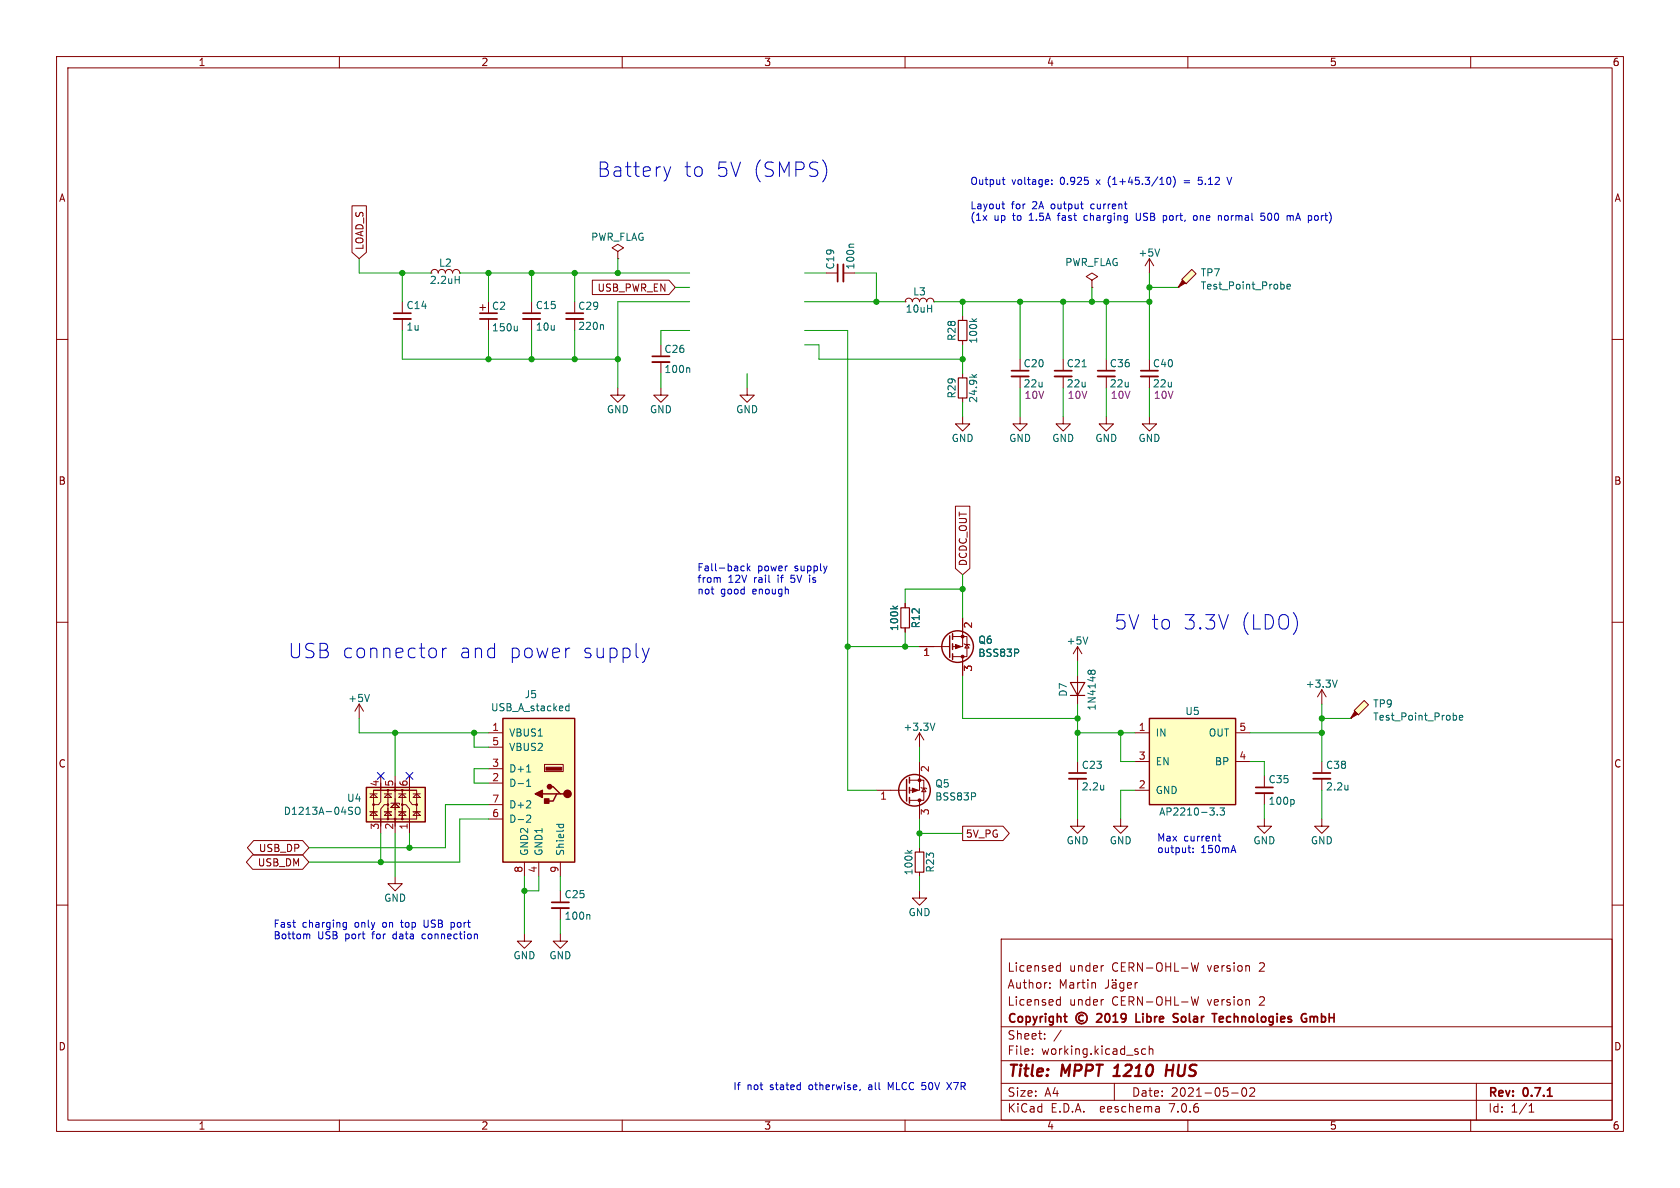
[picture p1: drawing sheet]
<svg xmlns="http://www.w3.org/2000/svg" width="297mm" height="210mm" viewBox="0 0 297 210" stroke-linecap="round" stroke-linejoin="round" font-family="sans-serif">
<g fill="none" stroke="#840000" stroke-width=".18">
<path d="M10 10h277v190h-277zM12 12h273v186h-273zM60 10v2M110 10v2M160 10v2M210 10v2M260 10v2M10 60h2M109.2 44.5l1-.7-1-.6-1 .6 1 .7v1.2M109.2 45.7h.1M149.1 48.3h2M285 60h2"/>
<path d="M109.2 68.6v1.3h1.3l-1.3 1.2-1.3-1.2h1.3M116.8 68.6v1.3h1.3l-1.3 1.2-1.2-1.2h1.2M10 110h2M160 106.7v.7M160 111v.8M162.6 114.3h5.3M168.4 112.5h2.5v3.6h-2.5M170.2 109.2v5.1h-1.8M170.2 116.1v3.3M170.4 113.8l.2 .1h.7l.1 .1M170.9 113.9l.4 .7h-.7zM190.5 114.3v2.5"/>
<path d="M190.5 119.4v5.1M190.5 114.3l-.8 1.3M190.5 114.3l.8 1.3M285 110h2M63.5 124.5l-.8 1.2M63.5 124.5v2.5M63.5 124.5l.8 1.2M66 139.7h7.7v5.1h-7.7zM67.3 138.4v3.3l-.4 .5h-.9M67.3 137.2v2.5M68.6 139.7v5.1M69.8 137.2v10.1"/>
<path d="M71.1 139.7v5.1M72.4 138.4v3.2l.5 .6h.9M72.4 137.2v2.5M86.4 129.5h2.5M86.4 138.4h2.5M86.4 135.9h2.5M86.4 132.1h2.5M96.3 135.1h3.3v1.3h-3.3zM154.9 139.7h5.4M160.8 137.9h2.5v3.6h-2.5M162.6 134.6v5.1h-1.8M162.6 129.5l-.8 1.3"/>
<path d="M162.6 129.5v2.6M162.6 129.5l.7 1.3M162.8 139.2l.1 .1h.8l.1 .1M163.3 139.3l.4 .7h-.8zM190.5 134.6v1.9M190.5 137.7v2M233.7 121.9l-.8 1.3M233.7 121.9v2.6M233.7 121.9l.7 1.3M10 160h2M65.4 144.1l.6-.6 .7 .6zM65.4 141l.6-.7 .7 .7z"/>
<path d="M65.4 143.5h1.3M65.4 140.3h1.3M67.3 144.8v2.5M67.9 141l.7-.7 .6 .7zM67.9 143.5h1.3M67.9 140.3h1.3M68.6 143.5l.6 .6h-1.3zM68.7 142.2h-.8l-.6 .8v3.1M69.1 142h1.5v.2M69.1 142.7l.7-.7 .8 .7zM69.8 154.9v1.3h1.3l-1.3 1.3-1.2-1.3h1.2M70.5 144.1l.6-.6 .7 .6z"/>
<path d="M70.5 141l.6-.7 .7 .7zM70.5 143.5h1.3M70.5 140.3h1.3M71.1 142.2h.7l.6 .8v3.1M72.4 144.8v2.5M73 141l.7-.7 .6 .7zM73 143.5h1.3M73 140.3h1.3M73.7 143.5l.6 .6h-1.3zM86.4 144.8h2.5M86.4 142.2h2.5M92.7 152.4v2.5"/>
<path d="M95.2 152.4v2.5M99.1 152.4v2.5M99.1 157.5v1.9M162.6 157.5v1.3h1.2l-1.2 1.2-1.3-1.2h1.3M162.6 141.5v3.3M162.6 149.9v.7M162.6 154.2v.7M190.5 144.8v1.3h1.3l-1.3 1.2-1.3-1.2h1.3M285 160h2M92.7 165.1v1.3h1.3l-1.3 1.2-1.3-1.2h1.3M99.1 165.1v1.3h1.2l-1.2 1.2-1.3-1.2h1.3M99.1 160.5v2.1"/>
<path d="M177 166h108v32h-108zM185.6 174.6v.1M185.6 173.8v.1M186.9 177.6h.6M186.9 176.8h.6M186.9 171.6h.6M186.9 170.8h.6M187.5 170.2v1.5M187.5 176.2v1.5M193.5 173.7l.2 .2v.8M195 176.7h.1M195 170.7h.1"/>
<path d="M196 173.2v1.1a.48 .48 0 0 1-.6 .4M196.7 173.8h.5l.1 .9M196.7 173.2v.1M197.2 173.2v.1M197.3 174.1h-.5a.29 .29 0 0 0-.2 .3 .29 .29 0 0 0 .2 .3l.5-.1M198.7 173.8l-.5-.1-.2 .3v.4l.1 .2h.6M198.7 173.7v1.2l-.3 .3-.4-.1M199.3 174.2l.7-.1v-.3l-.5-.1-.2 .2 .1 .7h.6M200.7 173.7v1M201.1 173.7l-.3 .1-.1 .2M210.6 176.2l.4 1.5 .2-1.1 .3 1.1 .4-1.5M210.6 170.2l.4 1.5 .2-1.1 .3 1.1 .4-1.5"/>
<path d="M60 198v2M110 198v2M160 198v2M177 194.5h108M177 191.5h108M177 187.5h108M177 181.5h108M182.5 186.3v.1M182.5 185.5v.1M184.7 183.6v.1M184.7 182.8v.1M187.6 182.1l-1.3 2"/>
<path d="M197 191.5v3M202.5 185.5l-.4-.1-.3 .3v.4l.2 .2h.5M203.2 185.5l.2-.1 .3 .1 .1 .9M203.2 184.9v1.5M204.9 195.7l.1 .9M205 196.5l-.2 .1M205 196h-.2M210 198v2M217.7 193.2h1.2M219.7 192.4l.2-.1a.81 .81 0 0 1 .6 .6 .81 .81 0 0 1-.3 .8l-.2 .1a.81 .81 0 0 1-.3-1.4zM221 192.4l.5-.1 .2 .1 .1 .3-.9 1.1h.9M260 198v2"/>
<path d="M261 191.5v6.5M270.3 196.6h.9M270.3 195.5l.4-.4v1.5"/>
<circle cx="68.6" cy="139.7" r=".13"/>
<circle cx="69.8" cy="139.7" r=".13"/>
<circle cx="71.1" cy="139.7" r=".13"/>
<circle cx="66" cy="142.2" r=".13"/>
<circle cx="68.6" cy="142.2" r=".13"/>
<circle cx="68.6" cy="144.8" r=".13"/>
<circle cx="69.8" cy="144.8" r=".13"/>
<circle cx="71.1" cy="144.8" r=".13"/>
<circle cx="71.1" cy="142.2" r=".13"/>
<circle cx="73.7" cy="142.2" r=".13"/>
</g>
<g fill="none" stroke="#840000" stroke-width=".3">
<path d="M148.1 46.7v3.1M189 136.7h3M97.5 159.5h3.1M188.1 179.7h.5M191.5 179.5a.52 .52 0 0 0-.8 .5 .52 .52 0 0 0 .8 .4M193.9 179.3l.6-.1 .2 .1 .1 .3-1 1.1h1M195.5 179.3l.2-.1a.81 .81 0 0 1 .6 .6 .81 .81 0 0 1-.3 .8l-.2 .1a.81 .81 0 0 1-.3-1.4zM196.8 179.6l.4-.4v1.5M199.1 179.8l-.3 .3h-.3l-.3-.3 .1-.5 .5-.1 .2 .1a.99 .99 0 0 1-.4 1.4h-.3M200.8 179.2v1.5h.8M207.7 179.9l.4 .1 .2 .4-.3 .3h-.4M207.7 179.2l.6 .1"/>
<path d="M216.3 179.9l-.2-.2h-.3l-.2 .2v.7h.6M231.6 179.8l.5-.1 .2 .2M231.6 179.7v1M232.3 179.9v.8M232.7 179.7l-.4 .1v.1M188.5 180.7h.1M196.8 180.7h.8M216.3 180l-.7 .2M273.6 193.8h.8"/>
<circle cx="191.2" cy="180" r="1"/>
</g>
<path d="M196.8 190.2h1.2M197.4 188.5l-.4 .3M206.2 189.2h1.1M206.3 188.2l-.2 2" fill="none" stroke="#840000" stroke-width=".4"/>
<g fill="none" stroke="#006464" stroke-width=".18">
<path d="M150.9 43.2h-.6l-.2 .1M157.8 107.1l.5 .5M158.7 107.1l-.5 .4M180 114.9v.4M192.3 112.6l-.4 1.3M192.9 119l-.1 .1M192.9 118.7l-.2-.2h-.2l-.2 .2 .1 .4M192.9 118.7l.2-.2h.4l.1 .2v.4M192.9 118.7v.3M192.9 119l.1 .1M65.3 122.8l-.4 1.2M93.1 139h.7"/>
<path d="M93.1 138.1l.4-.4v1.3M93.1 136.5h.7M100.1 125.5l.1 .1h.4M100.6 124.4v1.2M100.6 124.9l-.4-.1-.1 .1M165.3 127.8l-.4 1.3M195.1 138.8v.8M195.1 139.5v.1M236.4 120.2l-.4 1.3M61.8 142.7l.5 .1M62.1 143.4l.2 .2-.2 .4M62.9 142.9l.2-.2a.43 .43 0 0 1 .6 .4v.4a.42 .42 0 0 1-.5 .5 .42 .42 0 0 1-.4-.5z"/>
<path d="M93.3 144.1l.4 .1 .1 .3-.8 .9h.8M93.7 141.6l.1 .2v.3l-.8 .7h.8M98.4 145.7h1.2M98.9 145.7l-.1 .4M99.6 145.7v.4M160.4 150.3l.5 .5M161.2 150.3l-.4 .4M172.4 140.3v.4M104.1 161.7l.2 .1v.7"/>
</g>
<path d="M149.1 46.7v3.1M189 137.7h3M97.5 160.5h3.1" fill="none" stroke="#840000" stroke-width=".33"/>
<path d="M159.3 107.4h1.5v3.6h-1.5zM189.2 120.7h2.6l-1.3 2.2zM189.2 122.9h2.6M161.8 150.6h1.5v3.6h-1.5z" fill="none" stroke="#840000" stroke-width=".2"/>
<g fill="none" stroke="#840000" stroke-width=".25">
<path d="M167.9 112.4v3.8M168.4 112v1M168.4 113.8v1M168.4 115.6v1M64.8 139.2h10.4v6.1h-10.4zM88.9 127h12.7v25.4h-12.7zM97.2 139.1h.6l1.3 1.2h.6M160.3 137.8v3.8M160.8 137.4v1M160.8 139.2v1M95.9 140.3h2.5M99.1 140.3h-.7l-.6 1.3h-1.3"/>
<path d="M160.8 141v1"/>
<circle cx="169.3" cy="114.3" r="2.79"/>
<circle cx="161.7" cy="139.7" r="2.79"/>
</g>
<g fill="#840000" stroke="#840000" stroke-width=".18">
<path d="M168.9 113.9l1 .4-1 .4z"/>
<path d="M96.5 135.6h2.8v.5h-2.8z"/>
<path d="M161.3 139.3l1 .4-1 .4z"/>
<circle cx="170.2" cy="112.5" r=".25"/>
<circle cx="170.2" cy="116.1" r=".25"/>
<circle cx="162.6" cy="137.9" r=".25"/>
<circle cx="162.6" cy="141.5" r=".25"/>
</g>
<g fill="#ffffc2" stroke="#ffffc2" stroke-width=".18">
<path d="M64.8 139.2h10.4v6.1h-10.4z"/>
<path d="M88.9 127h12.7v25.4h-12.7z"/>
</g>
<g fill="#840000" stroke="#840000" stroke-width=".25">
<path d="M96.3 141.2h.7v.8h-.7z"/>
<path d="M94.6 140.3l1.3-.6v1.3z"/>
<circle cx="100.3" cy="140.3" r=".63"/>
<circle cx="97.2" cy="139.1" r=".38"/>
</g>
<path d="M239.4 125.6l1.8-1.8 .7 .8-1.7 1.8z" fill="#ffffc2"/>
<path d="M239.5 125.7l.5 .5-1.2 .8z" fill="#840000" stroke="#840000" stroke-width=".18"/>
<g fill="none" stroke="#840000" stroke-width=".18">
<path d="M160 53.3a.64 .64 0 0 1 .7-.6 .64 .64 0 0 1 .6 .6 .64 .64 0 0 1 .6-.6 .64 .64 0 0 1 .7 .6 .64 .64 0 0 1 .6-.6 .64 .64 0 0 1 .6 .6 .64 .64 0 0 1 .7-.6 .64 .64 0 0 1 .6 .6M160 53.3h.1M165.1 53.3h.1M170.2 55.9v.7M116.8 64v2M132.1 68.6v1.3h1.2l-1.2 1.2-1.3-1.2h1.3M170.2 60.2v.8M200.7 129.5h2.5M200.7 139.7h2.5M200.7 134.6h2.5M218.4 129.5h2.6M218.4 134.6h2.6"/>
<path d="M223.5 137.2v1.9M233.7 134.6v1.9M233.7 137.7v2M238.8 127h.1M239.4 125.6l1.8-1.8 .7 .8-1.7 1.8zM198.1 144.8v1.3h1.3l-1.3 1.2-1.3-1.2h1.3M223.5 140.2v2M233.7 144.8v1.3h1.2l-1.2 1.2-1.3-1.2h1.3"/>
</g>
<path d="M171.8 56.3l.5 .5M172.7 56.3l-.5 .4M121.8 65l.1 .2v.7M238.3 138.8v.8M238.3 139.5l-.1 .1M257.3 126.5l.2 .2v.4l-.2 .2M258 126.9l.6-.1-.1-.3h-.3l-.2 .1 .1 .6h.4M215.2 144v.1M215.7 142.8h.8l-.4 .5 .3 .1v.6l-.2 .1-.5-.1M228.6 141.3l.2 .3v.3l-.2 .3" fill="none" stroke="#006464" stroke-width=".18"/>
<path d="M169.4 56.6h1.5v3.6h-1.5z" fill="none" stroke="#840000" stroke-width=".2"/>
<path d="M203.2 127h15.2v15.2h-15.2z" fill="#ffffc2" stroke="#ffffc2" stroke-width=".18"/>
<path d="M203.2 127h15.2v15.2h-15.2z" fill="none" stroke="#840000" stroke-width=".25"/>
<path d="M115.3 64h3.1M232.2 137.7h3M222 140.2h3" fill="none" stroke="#840000" stroke-width=".33"/>
<path d="M115.3 63h3.1M222 139.2h3M232.2 136.7h3" fill="none" stroke="#840000" stroke-width=".3"/>
<path d="M208.9 49.4l1.8-1.8 .8 .8-1.8 1.8z" fill="#ffffc2"/>
<path d="M209 49.5l.5 .5-1.2 .8z" fill="#840000" stroke="#840000" stroke-width=".18"/>
<g fill="none" stroke="#840000" stroke-width=".18">
<path d="M62.2 36.4h2.6v8.2l-1.3 1.1-1.3-1.1zM71.1 53.3v1.9M71.1 56.4v2M76.2 48.3a.64 .64 0 0 1 .6-.7 .64 .64 0 0 1 .7 .7 .64 .64 0 0 1 .6-.7 .64 .64 0 0 1 .6 .7 .64 .64 0 0 1 .7-.7 .64 .64 0 0 1 .6 .7 .64 .64 0 0 1 .6-.7 .64 .64 0 0 1 .7 .7M76.2 48.3h.1M81.3 48.3h.1M84.8 54.4h1.1M85.3 53.8v1.1M86.4 56.4v2M94 53.3v1.9M94 56.4v2M101.6 56.4v2"/>
<path d="M104.7 49.5h13.6l1.1 1.3-1.1 1.3h-13.6zM193 49.5l1.1-.6-1.1-.6-1 .6 1 .6v1.3M193 50.8h.1M203.2 45.7l-.8 1.3M203.2 45.7v2.6M203.2 45.7l.8 1.3M208.3 50.8h.1M208.9 49.4l1.8-1.8 .8 .8-1.8 1.8zM170.2 73.7v1.2h1.2l-1.2 1.3-1.3-1.3h1.3M170.2 66v.8M170.2 70.4v.7M180.3 73.7v1.2h1.3l-1.3 1.3-1.2-1.3h1.2"/>
<path d="M180.3 66.5v2.1M188 73.7v1.2h1.2l-1.2 1.3-1.3-1.3h1.3M188 66.5v2.1M195.6 73.7v1.2h1.2l-1.2 1.3-1.3-1.3h1.3M195.6 66.5v2.1M203.2 73.7v1.2h1.3l-1.3 1.3-1.3-1.3h1.3M203.2 66.5v2.1M168.9 89.5h2.6v11l-1.3 1.1-1.3-1.1zM160 106.7v.7M160 111v.8M162.6 114.3h2.5M170.2 109.2v2.6"/>
<path d="M170.2 116.8v2.6M44.7 151.1h8.8l1.1 1.3-1.1 1.3h-8.8l-1.1-1.3zM44.8 148.6h8.7l1.1 1.3-1.1 1.2h-8.7l-1.1-1.2zM170.2 146h7.1l1.1 1.3-1.1 1.3h-7.1zM223.5 144.8v1.3h1.3l-1.3 1.2-1.3-1.2h1.3"/>
</g>
<g fill="none" stroke="#006464" stroke-width=".18">
<path d="M80.5 49.4h.7M81.2 48.8v1.3M91.5 57.6v.9M91.5 58.4l-.2 .1M106.5 57.4l.2 .2v.6M205 44l-.4 1.3M226.8 50.3l.2 .2v.4l-.2 .2M227.5 50.7l.6-.1v-.3h-.4l-.2 .1 .1 .6h.5M171.8 66.2l.5 .5M172.7 66.2l-.5 .4M191.3 64.8h.7M157.8 107.1l.5 .5"/>
<path d="M158.7 107.1l-.5 .4M180 114.9v.4"/>
</g>
<path d="M169.4 66.8h1.5v3.6h-1.5z" fill="none" stroke="#840000" stroke-width=".2"/>
<path d="M69.6 56.4h3M92.5 56.4h3M100.1 56.4h3M178.8 66.5h3.1M186.4 66.5h3.1M194.1 66.5h3M201.7 66.5h3" fill="none" stroke="#840000" stroke-width=".33"/>
<path d="M69.6 55.4h3M84.8 56.4h3.1M84.8 55.4h3.1M92.5 55.4h3M100.1 55.4h3M178.8 65.5h3.1M186.4 65.5h3.1M194.1 65.5h3M201.7 65.5h3" fill="none" stroke="#840000" stroke-width=".3"/>
<g fill="none" stroke="#0000c2" stroke-width=".18">
<path d="M117.4 29.5l.6 1.7M118 31.2l-.3 .6M118.6 29.5l-.6 1.7M177.1 36.1h.5M177.2 31.8h.5M177.3 36.7l.3 .2M177.4 31.3v1.1l.3 .2M185.9 32.5v.1M185.9 31.8v.1M191.9 38.1l-.3 .3v.3l.3 .3M200.9 37.7v1l.2 .3h.3M205.8 38.1l.4 .1"/>
<path d="M206.2 38.8l-.4 .2M206.4 31.5l.2-.2a.68 .68 0 0 1 .4 .7 .68 .68 0 0 1-.4 .6l-.2-.1-.1-.4zM207.4 31.2a1.46 1.46 0 0 1 0 1.9M209.3 31.9h1M209.3 32.3h1M211 38.2l.2-.1 .4 .1v.5l-.1 .2-.3 .1-.2-.2zM211.8 32.5l.5 .1M212.5 31.3h-.6l-.1 .6 .5-.1M215.8 38.1l.1 .2v.7M216.9 31.3l.4 1.3 .5-1.3M223.6 37.7h-.6l-.1 .6 .2-.1h.4l.1 .2v.4l-.2 .2-.5-.2M228 38.2l.1 .1"/>
<path d="M228.1 38.3l.2-.2 .3 .1v.8M228.1 38.3v.7M232.6 38.1l.3 .1M232.9 38.9l-.3 .1M132.1 99.6v1.3M77 114.8l.1 .3v.7l-.1 .2M78.2 114.6v1.7M79 114.6a.65 .65 0 0 0-.8 .5M100.5 114.6h.2M113.6 114.6l.6 1.7M114.2 116.3l-.3 .6M114.8 114.6l-.6 1.7"/>
<path d="M127.2 102.1l.1 .2v.7M131 100.7l.2 .2 .4-.1M131.6 100.1h-.4l-.2 .2M132.2 100.4l.4 .5M132.6 100.1l-.5 .4M143.1 102.1v.9M210 149.9h.5M210.3 150.7h.2M210.9 150.6v.1M210.9 149.9v.2M215.3 147.8h.5M215.5 147.4v1.1l.3 .2"/>
<path d="M54.3 165.2h.4l.1 .8M60.7 164.3h.1M60.7 163.8l.2 .1h.3M61.2 163.1v1l-.2 .2M61.2 163.1h-.3l-.2 .1M74.8 165.1l-.2 .3v.3l.2 .3M75 162.6v1.1l.2 .2M79.7 163.9h.4M80.1 163.1h-.4M84.2 165.1l.2 .2v.7M152.1 192.6l-.1 .2M157.5 192.3l-.5-.9v1.2"/>
<path d="M167.4 191.4l.8 1.2M168.2 191.4l-.8 1.2"/>
</g>
<g fill="none" stroke="#009600" stroke-width=".18">
<path d="M63.5 45.7v2.6h12.7M71.1 58.4v5.1h38.1M71.1 48.3v5M81.3 48.3h40.6M86.4 48.3v5M86.4 58.4v5.1M94 48.3v5M94 58.4v5.1M101.6 48.3v5M101.6 58.4v5.1M109.2 45.7v2.6M119.4 50.8h2.5"/>
<path d="M121.9 53.3h-12.7v15.3M121.9 58.4h-5.1v2.6M142.2 58.4h7.7v81.3h5M142.2 53.3h17.8M142.2 48.3h3.8M151.1 48.3h3.8v5M165.1 53.3h38.1M170.2 53.3v2.6M180.3 53.3v10.2M188 53.3v10.2M193 50.8v2.5M195.6 53.3v10.2"/>
<path d="M203.2 48.3v15.2M203.2 50.8h5.1M116.8 66v2.6M132.1 66v2.6M142.2 61h2.6v2.5h25.4M170.2 61v5M170.2 71.1v2.6M180.3 68.6v5.1M188 68.6v5.1M195.6 68.6v5.1M203.2 68.6v5.1M149.9 114.3h12.7"/>
<path d="M160 111.8v2.5M170.2 101.6v7.6M170.2 119.4v7.6h20.3M170.2 104.1h-10.2v2.6M190.5 116.8v2.6M63.5 127v2.5h22.9M69.8 129.5v7.7M83.8 129.5v2.6h2.6M86.4 135.9h-2.6v2.5h2.6M162.6 132.1v2.5M190.5 129.5h10.2M190.5 124.5v10.1"/>
<path d="M190.5 139.7v5.1M198.1 129.5v5.1h2.6M200.7 139.7h-2.6v5.1M221 129.5h12.7M221 134.6h2.5v2.6M233.7 127h5.1M233.7 124.5v10.1M233.7 139.7v5.1M67.3 147.3v5.1M69.8 147.3v7.6M72.4 147.3v2.6M86.4 144.8h-5.1v7.6h-26.7"/>
<path d="M86.4 142.2h-7.7v7.7h-24.1M92.7 154.9v10.2M95.2 154.9v2.6h-2.5M99.1 154.9v2.6M162.6 144.8v5.1M162.6 154.9v2.6M162.6 147.3h7.6M223.5 142.2v2.6M99.1 162.6v2.5"/>
</g>
<path d="M66.7 136.6l1.2 1.2M67.9 136.6l-1.2 1.2M71.8 136.6l1.2 1.2M73 136.6l-1.2 1.2" fill="none" stroke="#000084" stroke-width=".18"/>
<g fill="#009600" stroke="#009600" stroke-width=".18">
<circle cx="190.5" cy="129.5" r=".46"/>
<circle cx="170.2" cy="104.1" r=".46"/>
<circle cx="160" cy="114.3" r=".46"/>
<circle cx="162.6" cy="147.3" r=".46"/>
<circle cx="109.2" cy="48.3" r=".46"/>
<circle cx="101.6" cy="63.5" r=".46"/>
<circle cx="154.9" cy="53.3" r=".46"/>
<circle cx="170.2" cy="63.5" r=".46"/>
<circle cx="170.2" cy="53.3" r=".46"/>
<circle cx="92.7" cy="157.5" r=".46"/>
<circle cx="83.8" cy="129.5" r=".46"/>
<circle cx="149.9" cy="114.3" r=".46"/>
<circle cx="72.4" cy="149.9" r=".46"/>
<circle cx="69.8" cy="129.5" r=".46"/>
<circle cx="67.3" cy="152.4" r=".46"/>
<circle cx="180.3" cy="53.3" r=".46"/>
<circle cx="188" cy="53.3" r=".46"/>
<circle cx="193" cy="53.3" r=".46"/>
<circle cx="203.2" cy="53.3" r=".46"/>
<circle cx="195.6" cy="53.3" r=".46"/>
<circle cx="203.2" cy="50.8" r=".46"/>
<circle cx="94" cy="48.3" r=".46"/>
<circle cx="86.4" cy="48.3" r=".46"/>
<circle cx="109.2" cy="63.5" r=".46"/>
<circle cx="94" cy="63.5" r=".46"/>
<circle cx="86.4" cy="63.5" r=".46"/>
<circle cx="71.1" cy="48.3" r=".46"/>
<circle cx="101.6" cy="48.3" r=".46"/>
<circle cx="233.7" cy="129.5" r=".46"/>
<circle cx="233.7" cy="127" r=".46"/>
<circle cx="190.5" cy="127" r=".46"/>
<circle cx="198.1" cy="129.5" r=".46"/>
</g>
<g font-size="3.5" fill="#0000c2">
<text x="105.4" y="31.5">Battery</text>
<text x="120.7" y="31.5">to</text>
<text x="126.4" y="31.5">5V (SMPS)</text>
<text x="196.8" y="111.5">5V to</text>
<text x="209" y="111.5">3.3V</text>
<text x="219.1" y="111.5">(LDO)</text>
<text x="50.8" y="116.6">USB connector</text>
<text x="80.9" y="116.6">and</text>
<text x="89.7" y="116.6">power</text>
<text x="102.6" y="116.6">supply</text>
</g>
<g font-size="2.8" fill="#840000">
<text x="178" y="190.9">Title:</text>
<text x="187.7" y="190.9">MPPT</text>
<text x="197.8" y="190.9">1210</text>
<text x="207.7" y="190.9">HUS</text>
</g>
<g font-size="2.1" fill="#840000">
<text x="178" y="172">Licensed</text>
<text x="189" y="172">under</text>
<text x="196.6" y="172">CERN-OHL-W</text>
<text x="213.6" y="172">version</text>
<text x="222.9" y="172">2</text>
<text x="178" y="178">Licensed</text>
<text x="178" y="175">Author:</text>
<text x="187.2" y="175">Martin</text>
<text x="189" y="178">under</text>
<text x="196.6" y="178">CERN-OHL-W</text>
<text x="213.6" y="178">version</text>
<text x="222.9" y="178">2</text>
<text x="178" y="184">Sheet:</text>
<text x="178" y="181.2">Copyright</text>
<text x="202.1" y="181.2">Libre</text>
<text x="209.3" y="181.2">Solar</text>
<text x="216.9" y="181.2">Technologies</text>
<text x="233.2" y="181.2">GmbH</text>
<text x="178" y="186.7">File:</text>
<text x="184.1" y="186.7">working.kicad_sch</text>
<text x="178" y="196.9">KiCad</text>
<text x="178" y="194.1">Size:</text>
<text x="184.7" y="194.1">A4</text>
<text x="185.7" y="196.9">E.D.A.</text>
<text x="194.6" y="196.9">eeschema</text>
<text x="200" y="194.1">Date:</text>
<text x="207" y="196.9">7.0.6</text>
<text x="207" y="194.1">2021-05-02</text>
<text x="263" y="194.3">Rev:</text>
<text x="263" y="196.9">Id:</text>
<text x="267.1" y="196.9">1/1</text>
<text x="269.4" y="194.3">0.7.1</text>
</g>
<g font-size="1.8" fill="#840000">
<text x="35" y="11.9">1</text>
<text x="85" y="11.9">2</text>
<text x="135" y="11.9">3</text>
<text x="185" y="11.9">4</text>
<text x="235" y="11.9">5</text>
<text x="285" y="11.9">6</text>
<text x="10.3" y="35.9">A</text>
<text x="285.3" y="35.9">A</text>
<text x="64.5" y="44.3" transform="rotate(-90 64.5 44.3)">LOAD_S</text>
<text x="105.5" y="51.8">USB_PWR_EN</text>
<text x="10.3" y="85.9">B</text>
<text x="285.3" y="85.9">B</text>
<text x="171.1" y="100.2" transform="rotate(-90 171.1 100.2)">DCDC_OUT</text>
<text x="10.3" y="135.9">C</text>
<text x="285.3" y="135.9">C</text>
<text x="170.7" y="148.3">5V_PG</text>
<text x="45.5" y="153.4">USB_DM</text>
<text x="45.7" y="150.8">USB_DP</text>
<text x="10.3" y="185.9">D</text>
<text x="285.3" y="185.9">D</text>
<text x="35" y="199.9">1</text>
<text x="85" y="199.9">2</text>
<text x="135" y="199.9">3</text>
<text x="185" y="199.9">4</text>
<text x="235" y="199.9">5</text>
<text x="285" y="199.9">6</text>
</g>
<g font-size="1.8" fill="#0000c2">
<text x="171.4" y="32.8">Output</text>
<text x="178.8" y="32.8">voltage:</text>
<text x="187.5" y="32.8">0.925</text>
<text x="194.1" y="32.8">x</text>
<text x="196.3" y="32.8">(1+45.3/10)</text>
<text x="212.7" y="32.8">5.12</text>
<text x="171.4" y="37.1">Layout</text>
<text x="171.4" y="39.1">(1x</text>
<text x="175.7" y="39.1">up</text>
<text x="178.8" y="37.1">for</text>
<text x="179.2" y="39.1">to</text>
<text x="182.2" y="39.1">1.5A</text>
<text x="182.6" y="37.1">2A</text>
<text x="186.1" y="37.1">output</text>
<text x="187.5" y="39.1">fast</text>
<text x="192.3" y="39.1">charging</text>
<text x="193.3" y="37.1">current</text>
<text x="201.7" y="39.1">USB</text>
<text x="206.7" y="39.1">port,</text>
<text x="212.3" y="39.1">one</text>
<text x="216.8" y="39.1">normal</text>
<text x="224.6" y="39.1">500</text>
<text x="229.4" y="39.1">mA</text>
<text x="233.3" y="39.1">port)</text>
<text x="123.2" y="101.1">Fall-back</text>
<text x="133.9" y="101.1">power</text>
<text x="140.6" y="101.1">supply</text>
<text x="123.2" y="103.1">from</text>
<text x="123.2" y="105.2">not</text>
<text x="127.4" y="105.2">good</text>
<text x="128.7" y="103.1">12V</text>
<text x="133.2" y="105.2">enough</text>
<text x="133.4" y="103.1">rail</text>
<text x="137.8" y="103.1">if</text>
<text x="140.3" y="103.1">5V</text>
<text x="143.7" y="103.1">is</text>
<text x="204.5" y="148.8">Max</text>
<text x="209.3" y="148.8">current</text>
<text x="204.5" y="150.9">output:</text>
<text x="212.3" y="150.9">150mA</text>
<text x="48.3" y="164.1">Fast</text>
<text x="48.3" y="166.1">Bottom</text>
<text x="53.4" y="164.1">charging</text>
<text x="56.1" y="166.1">USB</text>
<text x="61.1" y="166.1">port</text>
<text x="62.8" y="164.1">only</text>
<text x="66.1" y="166.1">for</text>
<text x="67.9" y="164.1">on</text>
<text x="69.9" y="166.1">data</text>
<text x="71.4" y="164.1">top</text>
<text x="75.3" y="166.1">connection</text>
<text x="75.6" y="164.1">USB</text>
<text x="80.6" y="164.1">port</text>
<text x="129.5" y="192.8">If</text>
<text x="132" y="192.8">not</text>
<text x="136.2" y="192.8">stated</text>
<text x="143.3" y="192.8">otherwise,</text>
<text x="154" y="192.8">all</text>
<text x="157.6" y="192.8">MLCC 50V</text>
<text x="168.5" y="192.8">X7R</text>
</g>
<g font-size="1.8" fill="#006464">
<text x="77.5" y="47.3">L2</text>
<text x="104.4" y="42.8">PWR_FLAG</text>
<text x="147.7" y="47.7" transform="rotate(-90 147.7 47.7)">C19</text>
<text x="151.2" y="47.7" transform="rotate(-90 151.2 47.7)">100n</text>
<text x="188.2" y="47.2">PWR_FLAG</text>
<text x="201.2" y="45.6">+5V</text>
<text x="75.9" y="50.4">2.2uH</text>
<text x="161.3" y="52.4">L3</text>
<text x="212.2" y="49.1">TP7</text>
<text x="212.2" y="51.4">Test_Point_Probe</text>
<text x="71.8" y="58.6">1u</text>
<text x="71.8" y="54.8">C14</text>
<text x="86.9" y="55">C2</text>
<text x="86.9" y="58.8">150u</text>
<text x="94.6" y="54.8">C15</text>
<text x="94.6" y="58.6">10u</text>
<text x="102.1" y="58.5">220n</text>
<text x="102.1" y="55">C29</text>
<text x="160" y="55.5">10uH</text>
<text x="117.4" y="62.6">C26</text>
<text x="169.1" y="60.4" transform="rotate(-90 169.1 60.4)">R28</text>
<text x="172.9" y="60.9" transform="rotate(-90 172.9 60.9)">100k</text>
<text x="180.9" y="65.1">C20</text>
<text x="188.5" y="65.1">C21</text>
<text x="196.1" y="65.1">C36</text>
<text x="203.7" y="65.1">C40</text>
<text x="117.4" y="66.1">100n</text>
<text x="169.1" y="70.5" transform="rotate(-90 169.1 70.5)">R29</text>
<text x="172.9" y="71.3" transform="rotate(-90 172.9 71.3)">24.9k</text>
<text x="107.2" y="73.3">GND</text>
<text x="114.8" y="73.3">GND</text>
<text x="130" y="73.3">GND</text>
<text x="168.1" y="78.3">GND</text>
<text x="178.3" y="78.3">GND</text>
<text x="185.9" y="78.3">GND</text>
<text x="193.5" y="78.3">GND</text>
<text x="201.2" y="78.3">GND</text>
<text x="159" y="111.7" transform="rotate(-90 159 111.7)">100k</text>
<text x="162.8" y="111.2" transform="rotate(-90 162.8 111.2)">R12</text>
<text x="172.9" y="114">Q6</text>
<text x="172.9" y="116.3">BSS83P</text>
<text x="188.5" y="114.1">+5V</text>
<text x="61.5" y="124.3">+5V</text>
<text x="86.7" y="125.9">USB_A_stacked</text>
<text x="92.7" y="123.6">J5</text>
<text x="188.8" y="123.3" transform="rotate(-90 188.8 123.3)">D7</text>
<text x="193.9" y="125.7" transform="rotate(-90 193.9 125.7)">1N4148</text>
<text x="230.7" y="121.8">+3.3V</text>
<text x="242.7" y="125.3">TP9</text>
<text x="89.9" y="130.4">VBUS1</text>
<text x="159.6" y="129.4">+3.3V</text>
<text x="204.2" y="130.4">IN</text>
<text x="209.4" y="126.6">U5</text>
<text x="213.6" y="130.4">OUT</text>
<text x="242.7" y="127.6">Test_Point_Probe</text>
<text x="89.9" y="136.8">D+1</text>
<text x="89.9" y="132.9">VBUS2</text>
<text x="191.1" y="136.1">C23</text>
<text x="204.2" y="135.5">EN</text>
<text x="214.7" y="135.5">BP</text>
<text x="234.3" y="136.1">C38</text>
<text x="61.3" y="141.9">U4</text>
<text x="89.9" y="139.3">D-1</text>
<text x="89.9" y="143.1">D+2</text>
<text x="165.2" y="139.4">Q5</text>
<text x="165.2" y="141.7">BSS83P</text>
<text x="191.1" y="139.9">2.2u</text>
<text x="204.2" y="140.6">GND</text>
<text x="224.2" y="142.5">100p</text>
<text x="224.2" y="138.7">C35</text>
<text x="234.3" y="139.9">2.2u</text>
<text x="50.1" y="144.2">D1213A-04SO</text>
<text x="89.9" y="145.6">D-2</text>
<text x="188.5" y="149.5">GND</text>
<text x="196.1" y="149.5">GND</text>
<text x="204.8" y="144.4">AP2210-3.3</text>
<text x="221.5" y="149.5">GND</text>
<text x="231.6" y="149.5">GND</text>
<text x="93.6" y="151.4" transform="rotate(-90 93.6 151.4)">GND2</text>
<text x="96.1" y="151.4" transform="rotate(-90 96.1 151.4)">GND1</text>
<text x="99.9" y="151.4" transform="rotate(-90 99.9 151.4)">Shield</text>
<text x="161.5" y="154.8" transform="rotate(-90 161.5 154.8)">100k</text>
<text x="165.3" y="154.3" transform="rotate(-90 165.3 154.3)">R23</text>
<text x="67.8" y="159.6">GND</text>
<text x="99.7" y="159">C25</text>
<text x="99.7" y="162.8">100n</text>
<text x="160.5" y="162.2">GND</text>
<text x="90.7" y="169.8">GND</text>
<text x="97" y="169.8">GND</text>
</g>
<g font-size="1.8" fill="#840084">
<text x="180.9" y="68.7">22u</text>
<text x="181" y="70.7">10V</text>
<text x="188.5" y="68.7">22u</text>
<text x="188.6" y="70.7">10V</text>
<text x="196.1" y="68.7">22u</text>
<text x="196.3" y="70.7">10V</text>
<text x="203.7" y="68.7">22u</text>
<text x="203.9" y="70.7">10V</text>
</g>
<g font-size="1.8" fill="#a90000">
<text x="172.2" y="111.2" transform="rotate(-90 172.2 111.2)">2</text>
<text x="163.1" y="116.3">1</text>
<text x="172.2" y="118.8" transform="rotate(-90 172.2 118.8)">3</text>
<text x="86.9" y="129.3">1</text>
<text x="86.9" y="131.8">5</text>
<text x="201.2" y="129.3">1</text>
<text x="219" y="129.3">5</text>
<text x="86.9" y="135.6">3</text>
<text x="164.5" y="136.6" transform="rotate(-90 164.5 136.6)">2</text>
<text x="201.2" y="134.4">3</text>
<text x="219" y="134.4">4</text>
<text x="67.1" y="139.1" transform="rotate(-90 67.1 139.1)">4</text>
<text x="69.6" y="139.1" transform="rotate(-90 69.6 139.1)">5</text>
<text x="72.1" y="139.1" transform="rotate(-90 72.1 139.1)">6</text>
<text x="86.9" y="138.2">2</text>
<text x="86.9" y="142">7</text>
<text x="155.5" y="141.7">1</text>
<text x="201.2" y="139.4">2</text>
<text x="67.1" y="146.8" transform="rotate(-90 67.1 146.8)">3</text>
<text x="69.6" y="146.8" transform="rotate(-90 69.6 146.8)">2</text>
<text x="72.1" y="146.8" transform="rotate(-90 72.1 146.8)">1</text>
<text x="86.9" y="144.5">6</text>
<text x="164.5" y="144.2" transform="rotate(-90 164.5 144.2)">3</text>
<text x="92.5" y="154.4" transform="rotate(-90 92.5 154.4)">8</text>
<text x="95" y="154.4" transform="rotate(-90 95 154.4)">4</text>
<text x="98.8" y="154.4" transform="rotate(-90 98.8 154.4)">9</text>
</g>
</svg>
